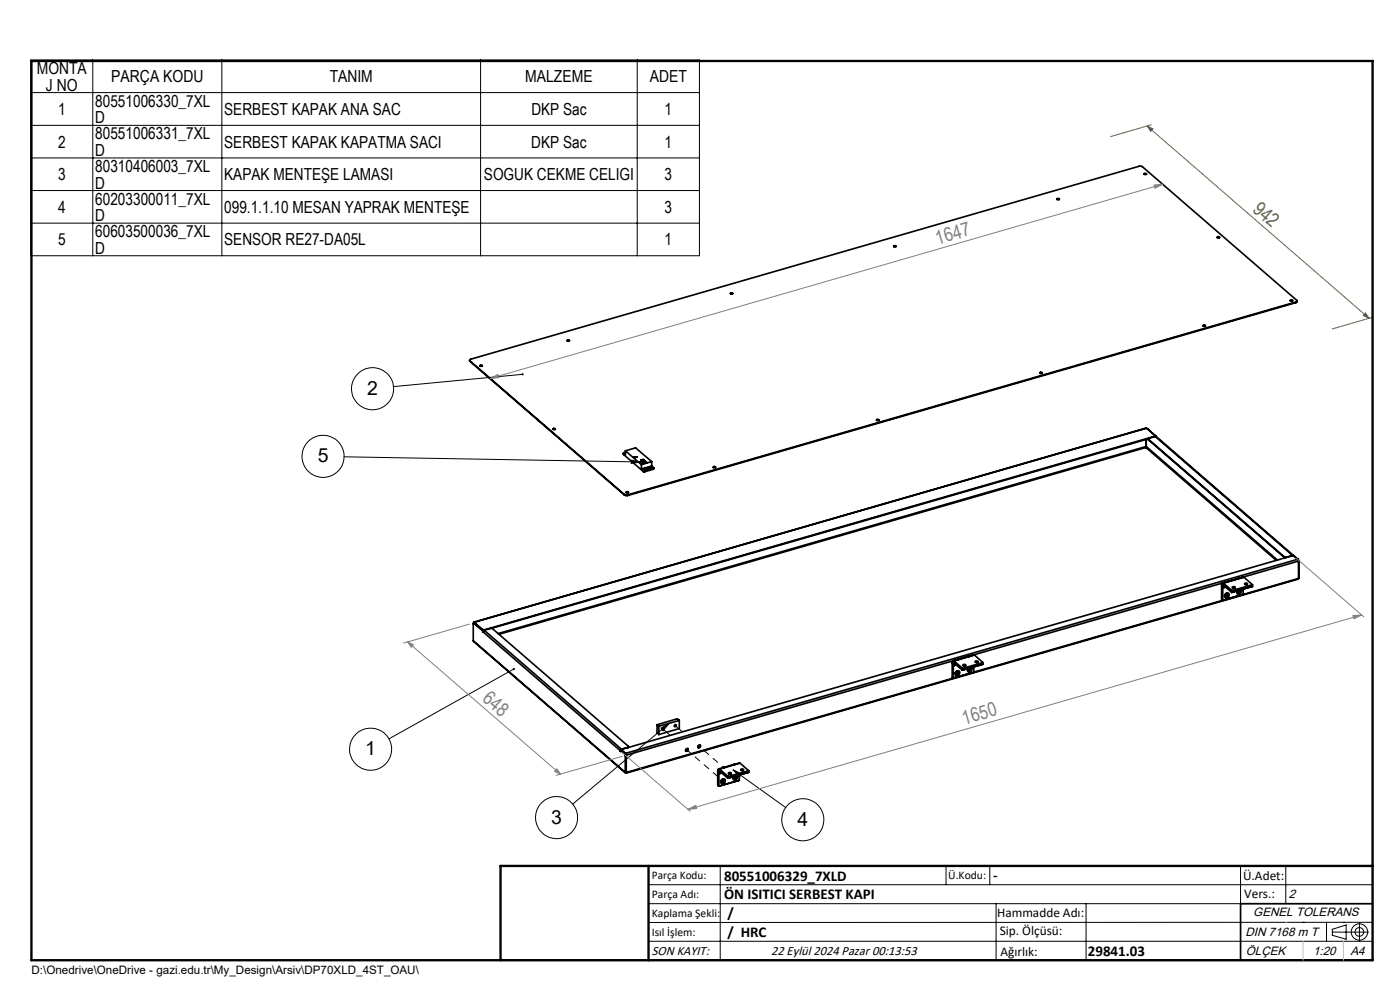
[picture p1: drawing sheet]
<svg xmlns="http://www.w3.org/2000/svg" width="297mm" height="210mm" viewBox="0 0 297 210" stroke-linecap="round" stroke-linejoin="round" font-family="sans-serif">
<g fill="none" stroke="#000" stroke-width=".35">
<path d="M242.7 36.9v-.1a.25 .25 0 0 1 .3-.1 .25 .25 0 0 1 .2 .3h-.3zM242.7 37h.5M189.5 52.2h.1a.25 .25 0 0 1 .3-.1 .25 .25 0 0 1 .2 .2l-.4 .1zM189.6 52.3h.5M224.2 42.3h.5M224.3 42.1a.25 .25 0 0 1 .3 0 .25 .25 0 0 1 .1 .2l-.1 .1a.23 .23 0 0 1-.2 0 .23 .23 0 0 1-.1-.3zM258.2 50.3h.5a.25 .25 0 0 1-.2 .2 .25 .25 0 0 1-.3-.2zM258.2 50.4h.5M99.6 76.4l.1 .3M99.7 76.5l32.8 28.4M99.7 76.5v.2M99.7 76.7l32.8 28.3"/>
<path d="M101.8 77.5a.25 .25 0 0 1 .3-.1 .25 .25 0 0 1 .2 .2l-.3 .1zM101.8 77.6h.5M120.3 72.2a.25 .25 0 0 1 .3-.1 .25 .25 0 0 1 .2 .2l-.4 .1zM120.3 72.3h.5M154.9 62.3h.5M155 62.2a.25 .25 0 0 1 .3-.1 .25 .25 0 0 1 .1 .2v.1a.23 .23 0 0 1-.3 0 .23 .23 0 0 1-.1-.2zM220.6 79.1l.5-.1a.25 .25 0 0 1-.3 .3 .25 .25 0 0 1-.2-.2zM220.6 79.2h.5M255.2 69.2h.5M255.3 69a.26 .26 0 0 1 .3-.1 .26 .26 0 0 1 .1 .3 .23 .23 0 0 1-.3 0 .23 .23 0 0 1-.1-.2zM273.7 63.7h.5a.23 .23 0 0 1-.2 .2 .23 .23 0 0 1-.3-.2zM273.7 63.8h.5"/>
<path d="M274.9 64.1l.3-.3-.1-.1-32.8-28.4-.5-.1-141.9 41-.3 .2 .1 .1M274.9 64.1l-141.8 40.9M274.9 64.1v.1M274.9 64.2l-141.8 40.9M275.2 63.8l-.3 .4M117.3 91l.5-.1a.25 .25 0 0 1-.2 .3 .25 .25 0 0 1-.3-.2zM117.3 91.1h.5M132.3 96.3v.1M132.3 96.1v.3M132.3 96.4l4.2 3.6M132.7 95.6v.9l-.4-.3 .4-.3M132.7 95.6l3.4 3"/>
<path d="M132.7 95.6l2.1-.6 3.5 2.9M134.5 97h.1M134.5 97h.2M134.5 97v.1M134.6 97h.1M134.6 97h-.1M134.6 97l-.1 .1M134.7 97h.1M134.7 97l-.2 .1M135 96.9h.1M135 96.9l-.5 .1M135.7 98h.2"/>
<path d="M135.7 98.1h.1M135.9 98.1h.1M135.9 98.1l.2 .1M135.9 98.1v.1M135.9 98h.1M135.9 98v.1M135.9 98l-.1 .1M135.9 98.2h.2M135.9 98.2h.1M136 97.9h.1M136 97.9l-.1 .1M136 98.3h.1"/>
<path d="M136 97.6h.2M136.1 98l.1 .1M136.1 98h.1M136.1 98.6v.9M136.1 99.5l.4 .3M136.1 98h-.2M136.1 98l-.4 .1M136.1 98.3h.1M136.1 98.3l.1 .1M136.1 98.3v.1M136.1 98.4h.1M136.1 98.2h.1"/>
<path d="M136.2 98.1l-.1 .1M136.2 98.4h.1M136.2 98.1h.1M136.2 97.6h.1M136.2 98.3h.1M136.2 98.3v.1M136.3 98.3h.1M136.3 97.8h.1M136.3 97.8h.4M136.3 97.6h.1M136.3 97.5h.1M136.3 98.2l.1 .1"/>
<path d="M136.3 98.2l-.1 .1M136.3 98.2l-.1 .2-.1-.1M136.3 98.3h-.1M136.3 97.5v.1M136.3 97.5l-.1 .1M136.3 97.6l.1 .1M136.3 98.2h.1M136.3 98.2l-.3 .1M136.3 97.6v.1M136.4 97.7h.1M136.4 98.3h.1M136.4 97.6h.1"/>
<path d="M136.4 97.6h-.1M136.4 97.6l-.3 .1 .1-.1M136.5 97.9h.1M136.5 97.9l.1 .1M136.5 97.9h-.1M136.5 97.9v.1M136.5 98h.1M136.5 99.8l.3 .1M136.5 99.8v.2M136.5 98h.4M136.5 98l.1 .1M136.6 98h.1"/>
<path d="M136.6 97.9h-.1M136.6 97.9h.2M136.6 97.9h.1M136.6 97.8h.1M136.6 98.1h.1M136.6 97.8l.1 .1M136.7 98.2h.1M136.7 98h.1M136.7 97.8h.1M136.7 97.8l.1 .2M136.7 98h-.1M136.7 97.8l.1 .1"/>
<path d="M136.7 98.1h.1M136.7 98.1v.1M136.7 98l-.1 .1M136.7 98.1h.2M136.7 98.1l.2 .1M136.7 97.9h.1M136.7 99.6h.1M136.8 98.2h.1M136.8 99.4v.2M136.8 99.9v.2M136.8 97.9h.1M136.8 97.9l.1 .1"/>
<path d="M136.8 98h.1M136.9 98.2h.1M136.9 98.1h.1M136.9 98.2h-.1M136.9 98.1v.1M136.9 98h.1M136.9 98v.1M137.1 98.1h.1M137.1 98.1l-.2 .1M137.1 98.1l-.4 .1M137.1 99.3l.4 .2-.7 .2-.2-.2 .2-.1M137.1 99.5h.3"/>
<path d="M137.1 99.3l-.3 .1M137.1 99.3v.2M137.1 99.5l-.3 .1M137.7 99.2l.1-.1a.23 .23 0 0 1 .2-.1 .23 .23 0 0 1 .2 .3h-.4zM137.8 99.3h.3M138.3 98.8l.4 .4-.1 .1M138.3 98.8l-2.2 .7M138.3 97.9l-2.2 .7M138.3 97.9v.9M138.6 99.3l-1.8 .6M138.6 99.3v.2M138.6 99.5l-1.8 .6"/>
<path d="M138.7 99.2l-.1 .3M151.3 99.1l.5-.1a.23 .23 0 0 1-.2 .3 .23 .23 0 0 1-.3-.2zM151.3 99.2h.5M185.9 89h.4l.2 .1-.3 .1zM185.9 89.1h.5M243.1 94.9h.1M243.1 94.9l27.7 24M243.1 94.9l-137.2 39.6M243.1 94.7v.2M243.1 93.2v1.5M243.1 94.7l-137.4 39.7M243.2 94.7l-.1 .2"/>
<path d="M243.2 93.2v1.5M243.2 94.7l27.8 24.1M243.2 90.8l1.8 1.6-.1 .2M243.2 90.8l-142.7 41.2M243.2 90.8l-142.6 41.2M243.4 91h.1M243.5 91l1.8 1.6M243.5 91h-.1M243.6 93.3v-.2l-139.3 40.2M243.6 93.2l28.9 24.9M243.6 93.2v.1M243.6 93.3l28.9 25"/>
<path d="M244.9 92.6l-142.1 41M244.9 92.6h.1M245 92.5v.1M245 92.5l.1 .1M245.1 92.6l-1.4 .4-.1 .2M245.1 92.6h.2M245.1 92.6l29.1 25.2M245.3 92.6h.1M245.3 92.6l29.1 25.3M132.5 105l.6 .1M132.5 104.9l.6 .1M132.5 104.9v.1"/>
<path d="M132.8 104.5h.5M132.9 104.3h.4a.21 .21 0 0 1-.2 .3 .21 .21 0 0 1-.2-.3zM133.1 105v.1M136.5 100l.3 .1M272.5 118.3h.1M272.5 118.1l.4 .2M272.5 118.1v.2M274.1 117.9l.4 .1M274.2 117.8l-142.2 41.1-.1 .2M274.2 117.8l.3 .1M274.2 117.8v.1M274.5 117.9h.1"/>
<path d="M274.5 118l.8 .6M274.5 117.9l.9 .7M275.3 118.6l.2 .4M275.3 118.6l-142.6 41.2M275.4 118.6l.1 .4M275.4 118.6l-.1 .1M275.5 119l-142.6 41.2M275.5 119v3.7M275.5 119v3.6M275.5 119v.1M100.4 135.9l32.3 28.1M100.4 135.9l32.2 27.9"/>
<path d="M100.5 132.1h.1M100.5 132.1l.1 .1M100.5 132.2l-.1 .1v3.6M100.5 132.2l1.9 1.6M100.6 132.2h-.1M100.6 132l-.1 .1M100.6 132.1l1.9 1.7M100.6 132l1.8 1.5M100.6 132v.1M100.6 132.1v.1M102.4 133.5l.2 .2M102.4 133.5l.4 .1"/>
<path d="M102.4 133.8v.2M102.4 134h.1M102.4 134l29.2 25.2M102.5 133.8h.1M102.5 133.8h-.1M102.7 133.7l-.3 .3M102.7 133.7l1.7-.4 28.9 25-.1 .2M102.7 133.7l29.1 25.2M102.8 133.6v.1M204.5 139.6l-1.2 .3h.1M206.7 139l-1.3 .2 .2 .1M259.2 124l.2 .6"/>
<path d="M259.2 124v3.2l.2 .2M259.2 124h.1M259.4 123.9l.2 .2-.1 .3zM259.4 127.3l-52.8 15.3M259.4 124.6v2.7M259.4 127.3v.1M259.4 124.6h.1M259.5 123.7h-.2l-.1 .4 .4 .6M259.5 123.7h.1M259.5 123.7l1.9 1.6M259.5 123.7l4.4-1.3 1.8 1.6M259.7 124.6l-.1 .1"/>
<path d="M259.7 124.6v-.3l1.6 1.4M259.9 126a.48 .48 0 0 1 .8-.1 .48 .48 0 0 1-.2 .8 .43 .43 0 0 1-.7 0 .43 .43 0 0 1 .1-.7zM259.9 124.5l-.2 .1M260 124.6l-.4 .1M260.2 125.9l-.3 .4M260.2 125.9h.1M260.2 125.9v.2l-.3 .2a.31 .31 0 0 0 .3-.1 .31 .31 0 0 0 .1-.3M260.4 123.4h.2M260.4 123.4l-1.1 .3M261.4 125.3v.3M261.4 125.6l-.1 .1M261.4 124.6l.1-.1a.3 .3 0 0 1 .3-.1 .3 .3 0 0 1 .2 .3l-.3 .1z"/>
<path d="M261.5 124.7h.5M261.5 123.1h.1M261.5 123.1l-1.1 .3M261.6 124.7h.3M262.6 122.8h.1M262.7 125.3l-.2 .2M262.9 125.2l-.4 .4M262.9 125.2l-.2 .3-.2 .1M263.2 125.1a.53 .53 0 0 1-.1 .8 .53 .53 0 0 1-.7-.2l.1-.4a.3 .3 0 0 0 .4 .4 .3 .3 0 0 0 .1-.5M263.7 126.1l-4.3 1.3M263.7 125v1.1M263.7 126.1l-4.3 1.2"/>
<path d="M263.7 126.1h.1M263.8 122.5l-2.3 .6M264.1 123.7a.27 .27 0 0 1 .3 0 .27 .27 0 0 1 .2 .3h-.1a.25 .25 0 0 1-.3 0 .25 .25 0 0 1-.1-.3zM264.1 124h.5M264.2 124h.2M265.7 124.4l-4.3 1.2M265.7 124l-4.3 1.3M265.7 124v.4M265.7 124.4l-4.4 1.3M275.5 122.7l-.1 .2-142.5 41.1M275.5 122.7l-11.8 3.4M275.5 122.6v.1"/>
<path d="M275.5 122.6h.1M131.6 159.2v.1M131.6 159.2h.1M131.6 159.2l.9 .7M131.6 159.3h.1M131.8 159.1l-.2 .1M131.8 159.1l.8 .8M131.8 158.9l-.2 .3M131.8 159.1h-.1M131.8 158.9v.2M131.9 159.1v.2M131.9 159l-.1 .1"/>
<path d="M131.9 159.1l.8 .7M131.9 159.3l.8 .6M132.5 159.9l.1 .4M132.6 159.9l.2 .4h-.2M132.6 159.9h-.1M132.7 159.8l.2 .4M132.7 159.9l.1 .2M132.7 159.8v.1M133.2 158.5l-1.4 .4M133.2 158.5v.1M133.3 158.4v.2M139.4 153.7l.4 .3"/>
<path d="M139.4 153.7v1.8l.4 .3M139.8 154v1.8M144.1 152.8l-4.3 1.2M144.1 152.8v1.7l-4.3 1.3M144.1 152.8l-.4-.3-4.3 1.2M145.9 158.8a.37 .37 0 0 1-.1 .4 .37 .37 0 0 1-.3 .1M148.5 158a.38 .38 0 0 1-.1 .4 .38 .38 0 0 1-.3 .2M202 140.5v3.2l.2 .2M202 140.5v.1M202 140.5h.1M202 140.6l.2 .5M202 140.6h.1"/>
<path d="M202.1 140.6l.3 .6M202.2 143.9l-69.3 20M202.2 140.4l.2 .5a.25 .25 0 0 1-.2-.2 .25 .25 0 0 1 0-.3zM202.2 141.1v2.7M202.2 143.8v.1M202.2 141.1h.1M202.3 140.2l-.2 .1v.3M202.3 140.2h.1M202.4 140.2l1.8 1.6M202.4 140.2l4.3-1.2 1.8 1.5M202.6 141l-.2 .2M202.6 141v-.2l1.6 1.4"/>
<path d="M202.8 142.5a.47 .47 0 0 1 .8-.1 .47 .47 0 0 1-.3 .8 .43 .43 0 0 1-.6-.1 .43 .43 0 0 1 .1-.6zM202.8 141h-.2M202.8 141l-.4 .2M203 142.4v.2l-.3 .1M203.1 142.4v.2l-.4 .2M203.1 142.4l-.1 .4-.3 .1M204.2 141.8v.3M204.2 142.1v.1M204.3 141h.6a.28 .28 0 0 1-.3 .3 .28 .28 0 0 1-.3-.3zM204.3 141.2h.5M204.5 141.2h.2M205.3 142.1l.4-.4a.29 .29 0 0 1-.1 .3 .29 .29 0 0 1-.3 .1"/>
<path d="M205.6 141.7l-.3 .3M205.8 141.7a.29 .29 0 0 1-.1 .4 .29 .29 0 0 1-.4-.1l.1-.2M206.1 141.6a.55 .55 0 0 1-.1 .8 .55 .55 0 0 1-.8-.1l.2-.5M206.6 141.5v1.1M206.6 142.6l-4.4 1.3M206.6 142.6h-.1M206.9 140.3l.1-.1a.24 .24 0 0 1 .4 0 .24 .24 0 0 1 0 .3h-.1a.25 .25 0 0 1-.3 0 .25 .25 0 0 1-.1-.2zM206.9 140.5h.5M207 140.5h.3M208.5 140.5l-4.3 1.3M208.5 140.9l-4.3 1.2M208.5 140.5v.4"/>
<path d="M208.5 140.9l-4.3 1.3M132.6 163.8l.2 .2M132.6 160.3v3.5M132.8 163.8v.1M132.8 163.8h.1M132.8 160.1l.1 .1M132.8 163.8l.1 .1M132.8 160.1v3.7M132.8 163.8h-.2M132.8 163.9v.1M132.9 163.9l-.1 .1M132.9 160.2v3.7"/>
<path d="M152.3 163.5v3.1l.2 .2M152.3 163.5h.1M152.3 163.5l.2 .5M152.5 163.4h.1a.24 .24 0 0 1 .2 .2 .24 .24 0 0 1-.2 .2zM152.5 164v2.8M152.5 164h.1M152.6 163.2h-.3v.3l.4 .6M152.6 163.2h.1M152.6 163.2l1.9 1.5M152.6 163.2l4.4-1.3 1.8 1.6M152.8 164l-.1 .1M152.8 164v-.3l1.6 1.4"/>
<path d="M153 165.4a.49 .49 0 0 1 .9 0 .49 .49 0 0 1-.4 .8 .43 .43 0 0 1-.6-.2 .43 .43 0 0 1 .1-.6zM153 163.9l-.2 .1M153.1 165.5a.27 .27 0 0 1 .4-.1 .27 .27 0 0 1-.1 .5 .24 .24 0 0 1-.4-.1 .24 .24 0 0 1 .1-.3zM153.1 164l-.4 .1M153.4 165.3a.36 .36 0 0 1-.4 .5M153.5 162.8h.2M153.5 162.8l-1.1 .3M154.5 164.7v.4M154.5 165.1h-.1M154.6 163.9a.26 .26 0 0 1 .4-.1 .26 .26 0 0 1 .1 .3l-.1 .1a.28 .28 0 0 1-.3 0 .28 .28 0 0 1-.1-.3zM154.6 164.1h.5M154.6 162.5l.1 .1"/>
<path d="M154.6 162.5l-1.1 .3M154.7 164.2h.3M155.7 162.2h.1M155.7 162.2l-1.1 .3M156 164.6v.2l-.4 .3M156.1 164.6a.28 .28 0 0 1 0 .4 .28 .28 0 0 1-.3 .1 .28 .28 0 0 1-.2-.4M156.4 164.5a.53 .53 0 0 1-.2 .8 .53 .53 0 0 1-.7-.2l.1-.3M156.8 164.4v1.1M156.8 165.5l-4.3 1.3M156.8 165.5v.1M156.9 161.9l-1.2 .3M157.2 163.2l.1-.1a.23 .23 0 0 1 .3 0 .23 .23 0 0 1 .1 .3h-.1a.25 .25 0 0 1-.3 .1 .25 .25 0 0 1-.1-.3z"/>
<path d="M157.2 163.4h.5M157.3 163.4h.3M158.8 163.5l-4.3 1.2M158.8 163.8l-4.3 1.3M158.8 163.5v.3M158.8 163.8l-4.4 1.3M291.2 191.7h-28v12M106.2 203.7h185"/>
<circle cx="260.2" cy="126.2" r=".28"/>
<circle cx="140.7" cy="154.7" r=".23"/>
<circle cx="143.2" cy="154" r=".22"/>
<circle cx="145.7" cy="159.1" r=".31"/>
<circle cx="148.3" cy="158.4" r=".32"/>
<circle cx="203" cy="142.7" r=".29"/>
</g>
<path d="M140.5 154.5l1.7 1.5M143.1 153.8l1.7 1.4M153.1 165.4l.2 .2M153.3 165.3a.31 .31 0 0 0-.3 .4 .31 .31 0 0 0 .4 .2 .31 .31 0 0 0 .2-.5l-.3-.1M155.7 164.7a.28 .28 0 0 0 .2 .5 .28 .28 0 0 0 .3-.4l-.1-.2M155.7 164.7l.2 .1" fill="none" stroke="#000" stroke-width=".21" stroke-dasharray="6.3 1.3 1.3 1.3 1.3 1.3"/>
<path d="M145.5 158.9l6.8 5.8" fill="none" stroke="#000" stroke-width=".21" stroke-dasharray="6.3 1.3 1.3 1.3 1.3 1.3" stroke-dashoffset="5.1"/>
<path d="M148.1 158.1l5.4 4.7" fill="none" stroke="#000" stroke-width=".21" stroke-dasharray="6.3 1.3 1.3 1.3 1.3 1.3" stroke-dashoffset="6"/>
<g fill="none" stroke="#000" stroke-width=".21">
<path d="M6.5 12.7h141.9v41.5h-141.9zM6.5 19.6h141.9M19.7 12.7v41.5M47.1 12.7v41.5M102 12.7v41.5M135.2 12.7v41.5M6.5 26.6h141.9M6.5 33.5h141.9M6.5 40.4h141.9M6.5 47.3h141.9M110.8 79.4l-27.3 2.6M73 96.9l62.9 1.1"/>
<path d="M133.9 97.6l2 .4-2 .3zM109 141.9l-26.5 14.8M140.2 154.4l1.8-1-1.3 1.6zM142 153.4l-20.5 17.2M155.5 163.3l1.8 .9-.4 .5zM155.5 163.3l11.2 8M137.6 187.7h153.6M137.6 191.7h153.6M137.6 199.7h153.6M152.8 183.7v20M200.7 183.7v4M210 183.7v4"/>
<path d="M211.3 191.7v12M230.4 191.7v12M263.2 183.7v20M272.8 183.7v8M276.4 195.6h.1M281.4 195.6v4.1M282.6 197.7h7.8M282.6 197.1l3-.9v3l-3-.8zM285 195.6h.1M288.4 195.8v3.8M291.2 195.6l-153.6 .1"/>
<circle cx="68.5" cy="96.8" r="4.5"/>
<circle cx="79" cy="82.5" r="4.5"/>
<circle cx="78.6" cy="158.9" r="4.5"/>
<circle cx="118.1" cy="173.4" r="4.5"/>
<circle cx="170.3" cy="173.9" r="4.5"/>
<circle cx="288.4" cy="197.7" r="1.74"/>
<circle cx="288.4" cy="197.7" r=".93"/>
</g>
<path d="M243.3 26.7l1.3 .6-.5 .6zM243.3 26.7l47.1 40.8M244.2 26.5l-8.7 2.5M289.7 66.4l.7 1.1-1.2-.6zM291.3 67.3l-8.7 2.5" fill="none" stroke="#808000" stroke-width=".21"/>
<g fill="none" stroke="#808080" stroke-width=".21">
<path d="M244.8 39.3l1.9-.2-1.7 .8zM246.7 39.1l-142.7 41.2M104 80.3l1.7-.9 .1 .7zM275 118.4l14.3 12.5M86.5 136.2l32.4 28M86.5 136.2l1.2 .6-.5 .5zM99.6 132.4l-14 4M287 130.6l1.9-.2-1.7 .9zM288.9 130.4l-143 41.3M132.1 159.7l14.3 12.4M118.1 163.1l.8 1.1-1.2-.6zM132 160.4l-14 4.1"/>
<path d="M145.9 171.7l1.7-.9 .2 .7z"/>
</g>
<path d="M6.7 12.9h284.5v190.8h-284.5zM137.6 183.7v20M291.2 183.7h-185v20" fill="none" stroke="#000" stroke-width=".5"/>
<path d="M272.8 195.6h.1M276.4 199.7v4M285 199.7v4" fill="none" stroke="#c0c0c0" stroke-width=".21"/>
<path d="M110.7 79.3v.3h.3l.1-.2h-.3h.3l-.1-.2zM133.9 97.6l2 .4-2 .3zM108.9 141.7l-.1 .2a.23 .23 0 0 0 .3 .3 .23 .23 0 0 0 .1-.4l-.2 .1 .2-.2zM155.5 163.3l1.8 .9-.4 .5zM140.2 154.4l1.8-1-1.3 1.6z" fill="#000"/>
<path d="M243.3 26.7l1.3 .6-.5 .6zM289.7 66.4l.7 1.1-1.2-.6z" fill="#808000"/>
<g fill="#808080">
<path d="M104 80.3l1.7-.9 .1 .7zM244.8 39.3l1.9-.2-1.7 .8z"/>
<path d="M145.9 171.7l1.7-.9 .2 .7zM287 130.6l1.9-.2-1.7 .9z"/>
<path d="M86.5 136.2l1.2 .6-.5 .5zM118.1 163.1l.8 1.1-1.2-.6z"/>
</g>
<text font-size="4.1" fill="#808000" x="265.6" y="44.7" transform="rotate(41 265.6 44.7)">942</text>
<g font-size="4.1" fill="#808080">
<text x="198.9" y="51.9" transform="rotate(-16 198.9 51.9)">1647</text>
<text x="102.1" y="148.5" transform="rotate(41 102.1 148.5)">648</text>
<text x="204.6" y="153.7" transform="rotate(-16 204.6 153.7)">1650</text>
</g>
<g font-size="4.1">
<text x="77.9" y="83.7">2</text>
<text x="67.4" y="98.1">5</text>
<text x="77.5" y="160.2">1</text>
<text x="116.9" y="174.7">3</text>
<text x="169.2" y="175.2">4</text>
</g>
<g font-size="3.5">
<text x="7.8" y="15.7">MONTA</text>
<text x="23.6" y="17.5">PARÇA KODU</text>
<text x="69.9" y="17.5">TANIM</text>
<text x="111.4" y="17.5">MALZEME</text>
<text x="137.9" y="17.5">ADET</text>
<text x="9.7" y="19.2">J NO</text>
<text x="20.2" y="22.6">80551006330_7XL</text>
<text x="12.3" y="24.4">1</text>
<text x="20.2" y="29.6">80551006331_7XL</text>
<text x="20.2" y="26.2">D</text>
<text x="47.6" y="24.4">SERBEST KAPAK ANA SAC</text>
<text x="112.7" y="24.4">DKP Sac</text>
<text x="141" y="24.4">1</text>
<text x="12.3" y="31.3">2</text>
<text x="20.2" y="33.1">D</text>
<text x="47.6" y="31.3">SERBEST KAPAK KAPATMA SACI</text>
<text x="112.7" y="31.3">DKP Sac</text>
<text x="141" y="31.3">1</text>
<text x="12.3" y="38.2">3</text>
<text x="20.2" y="36.5">80310406003_7XL</text>
<text x="20.2" y="40">D</text>
<text x="47.6" y="38.2">KAPAK MENTEŞE LAMASI</text>
<text x="102.7" y="38.2">SOGUK CEKME CELIGI</text>
<text x="141" y="38.2">3</text>
<text x="12.3" y="45.2">4</text>
<text x="20.2" y="43.4">60203300011_7XL</text>
<text x="20.2" y="46.9">D</text>
<text x="47.6" y="45.2">099.1.1.10 MESAN YAPRAK MENTEŞE</text>
<text x="141" y="45.2">3</text>
<text x="12.3" y="52.1">5</text>
<text x="20.2" y="50.3">60603500036_7XL</text>
<text x="20.2" y="53.8">D</text>
<text x="47.6" y="52.1">SENSOR RE27-DA05L</text>
<text x="141" y="52.1">1</text>
</g>
<g font-size="3.2">
<text x="153.6" y="186.8">80551006329_7XLD</text>
<text x="153.6" y="190.8">ÖN ISITICI SERBEST KAPI</text>
<text x="210.7" y="186.6">-</text>
<text x="154.3" y="194.8">/</text>
<text x="154.3" y="198.8">/ HRC</text>
<text x="230.8" y="202.8">29841.03</text>
</g>
<g font-size="2.8">
<text x="263.7" y="186.7">Ü.Adet:</text>
<text x="263.9" y="190.5">Vers.:</text>
<text x="211.5" y="194.5">Hammadde Adı:</text>
<text x="138.3" y="202.6">SON KAYIT:</text>
<text x="163.6" y="202.6">22 Eylül 2024 Pazar 00:13:53</text>
<text x="212.1" y="198.4">Sip. Ölçüsü:</text>
<text x="212.2" y="202.7">Ağırlık:</text>
</g>
<g font-size="2.6">
<text x="273.4" y="190.4">2</text>
<text x="265.9" y="194.4">GENEL TOLERANS</text>
<text x="264.2" y="198.5">DIN 7168 m T</text>
<text x="264.3" y="202.6">ÖLÇEK</text>
<text x="278.5" y="202.6">1:20</text>
<text x="286.5" y="202.6">A4</text>
</g>
<g font-size="2.5">
<text x="138.3" y="186.4">Parça Kodu:</text>
<text x="138.3" y="190.5">Parça Adı:</text>
<text x="201.2" y="186.5">Ü.Kodu:</text>
<text x="138.3" y="194.5">Kaplama Şekli:</text>
<text x="138.3" y="198.6">Isıl İşlem:</text>
<text x="6.7" y="206.7">D:\Onedrive\OneDrive - gazi.edu.tr\My_Design\Arsiv\DP70XLD_4ST_OAU\</text>
</g>
</svg>
